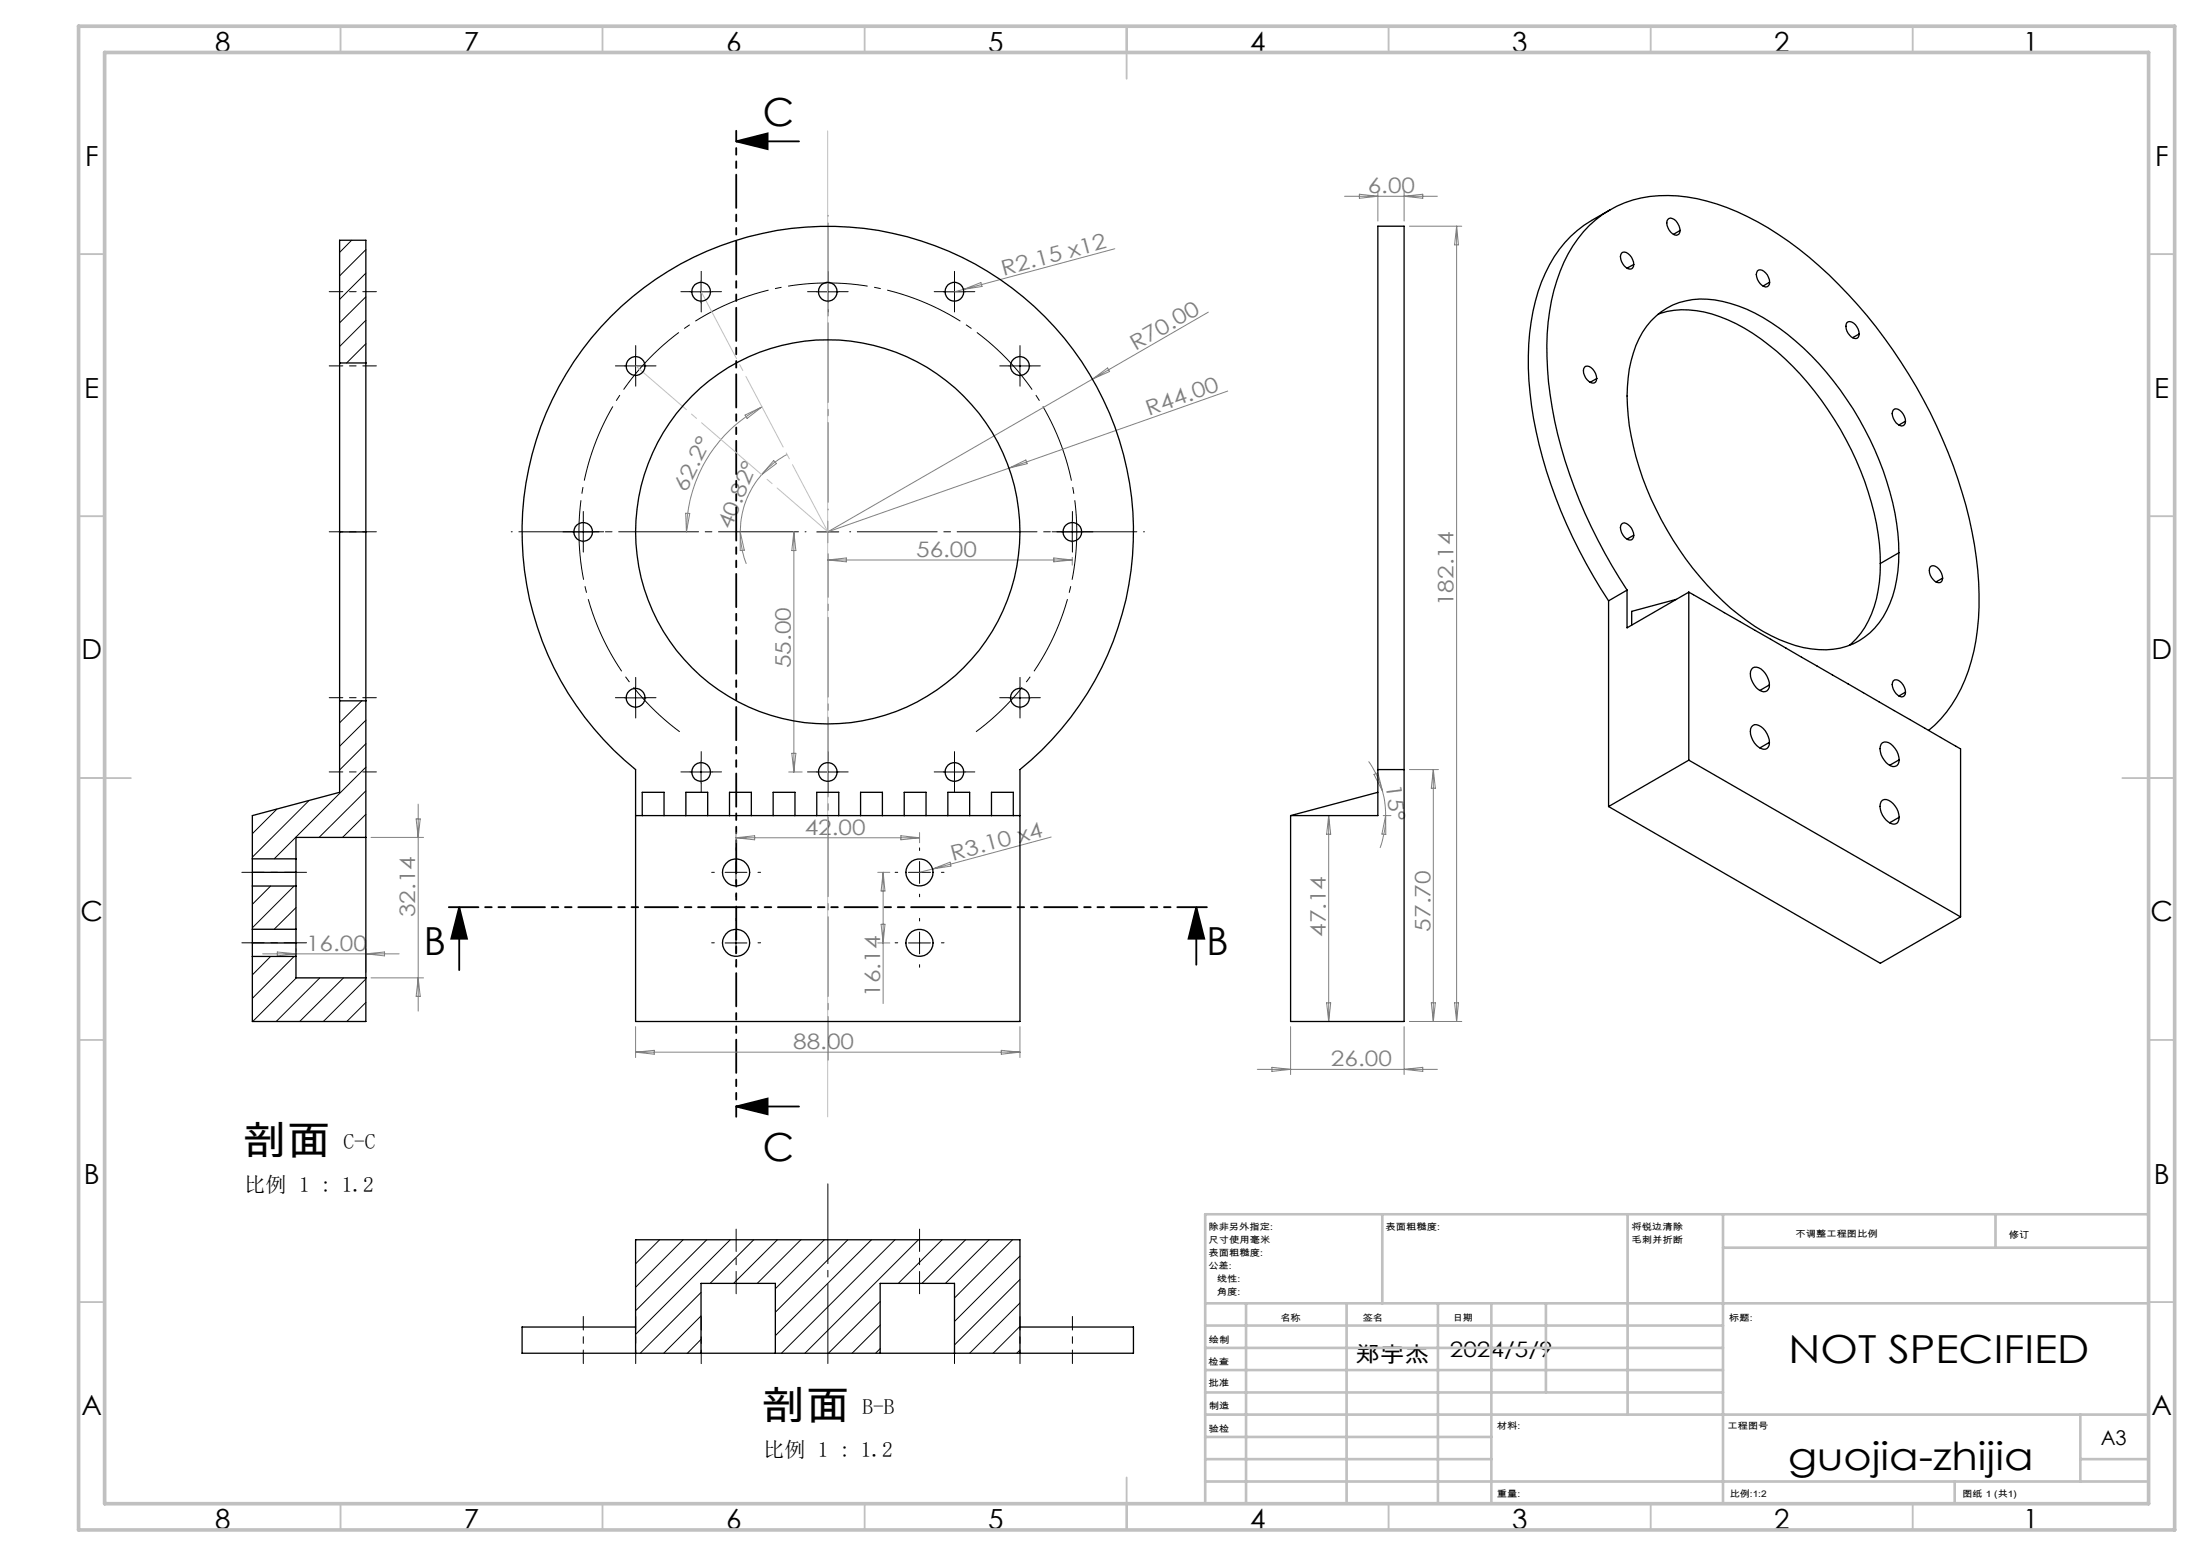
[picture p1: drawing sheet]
<svg xmlns="http://www.w3.org/2000/svg" width="420mm" height="297mm" viewBox="0 0 420 297" stroke-linecap="round" stroke-linejoin="round" font-family="sans-serif">
<path d="M186.2 139.7a47.5 47.5 0 0 0 7-70.1 47.5 47.5 0 0 0-70.4 0 47.5 47.5 0 0 0 6.9 70.1" fill="none" stroke="#000" stroke-width=".19" stroke-dasharray="15.2 1.3 1.3 1.3" stroke-dashoffset="3" stroke-linecap="butt"/>
<path d="M140.5 27l6-1.5v3zM140.5 27h12M87.6 173.2l1.5 6h-3zM87.6 173.2v12M228.3 173.2l1.5 6h-3zM228.3 173.2v10.9M140.5 211.2l6-1.5v3zM140.5 211.2h12" fill="none" stroke="#000" stroke-width=".35"/>
<g fill="none" stroke="#808080" stroke-width=".19">
<path d="M256.6 37.5h17.7M259.4 37.1l3.5 .4-3.5 .3zM262.9 36.5v5.7M267.9 36.5v5.7M267.9 37.5l3.6-.4v.7zM183.4 54.4l.3 .4M183.9 55.2l-1.8 .5M183.9 55.2l3.3-1.3 .2 .8zM212.7 47.5l-28.8 7.7M230.6 59.6l-22.1 12.8M269 43.2h9.9M278 43.2v151.8"/>
<path d="M278 43.2l.3 3.5h-.7zM142.2 79.2l3.2-1.5-2.8 2.2zM145.4 77.7a27 27 0 0 0-14.4 23.8M208.5 72.4l-50.6 29.1 76.4-26.9M208.5 72.4l2.8-2.2 .4 .7zM130.8 98h.8l-.6 3.5zM145.3 90.6a16.8 16.8 0 0 0-4 10.9M147.6 87.9l.6 .6-2.9 2.1zM150.2 86.7a15.7 15.7 0 0 0-4.9 3.9M192.5 89.4l3.3-1.6 .2 .7zM141.3 101.5a18 18 0 0 0 1.1 6.1M141.3 101.5l.7 3.5-.7 .1z"/>
<path d="M151.5 101.5v45.9M151.5 101.5l.4 3.6h-.8zM157.9 106.9h46.7M157.9 106.9l3.6-.4v.7zM201.1 106.5l3.5 .4-3.5 .3zM204.6 106.4v1.5M70.8 159.8h10M79.4 156.3h.8l-.4 3.5zM79.8 153.5v39.5M140.4 158.9v2M140.4 159.9h35.1M140.4 159.9l3.6-.4v.8z"/>
<path d="M150.5 147.4h2.6M151.1 143.8h.8l-.4 3.6zM171.9 159.5l3.6 .4-3.6 .4zM175.5 158.9v2M200.6 159.8l-22.7 6.1M253.5 155.7v39.3M253.5 155.7l.4 3.5h-.7zM261.2 145.3a17.2 17.2 0 0 1 2.6 5.7M262.2 147.8l.7-.3 .9 3.5zM263.8 151a17.6 17.6 0 0 1 .6 4.7M263.9 155.7h1.5M264.4 155.7a17.2 17.2 0 0 1-1.1 6.2"/>
<path d="M264.4 155.7v3.6l-.7-.1zM269 146.9h5.5M273.5 146.9v48.1M273.5 146.9l.4 3.6h-.8zM167.5 166.5h2.3M167.5 180h2.3M168.1 176.4h.8l-.4 3.6zM168.5 166.5v25.1M168.5 166.5l.4 3.6h-.8zM177.9 165.9l-2.4 .6M177.9 165.9l3.4-1.3 .2 .7zM50.1 182.1h26.1"/>
<path d="M52.9 181.7l3.6 .4-3.6 .4zM56.5 181.1v.5M69.8 181.1v4.5M69.8 182.1l3.6-.4v.8zM70.8 186.7h10M79.8 186.7l.4 3.5h-.8zM121.3 196v5.9M194.6 196v5.9M246.3 196v9.1M253.2 191.4h.7l-.4 3.6zM267.9 196v9.1M269 195h9.9"/>
<path d="M273.1 191.4h.8l-.4 3.6zM277.6 191.4h.7l-.3 3.6zM121.3 200.8h73.3M121.3 200.8l3.5-.3v.7zM191.1 200.5l3.5 .3-3.5 .4zM239.9 204.1h34.4M242.7 203.7l3.6 .4-3.6 .4zM267.9 204.1l3.6-.4v.8z"/>
</g>
<path d="M58.5 180h-12.3M58.5 166.5h-12.3M140.5 246.9v-12.3M175.5 246.9v-12.3" fill="none" stroke="#000" stroke-width=".19" stroke-dasharray="15.2 1.3 1.3 1.3" stroke-dashoffset="11"/>
<g fill="none" stroke="#000" stroke-width=".19" stroke-dasharray="15.2 1.3 1.3 1.3">
<path d="M131.7 55.7h-1.8M133.8 53.6v-1.8M133.8 57.8v1.7M135.9 55.7h1.8M155.9 55.7h-1.8M158 53.6v-1.8M158 57.8v1.7M160.1 55.7h1.7M180.1 55.7h-1.8M182.1 53.6v-1.8M182.1 57.8v1.7M184.2 55.7h1.8"/>
<path d="M119.2 69.8h-1.8M121.3 67.8v-1.8M121.3 71.9v1.8M123.4 69.8h1.8M192.6 69.8h-1.8M194.6 67.8v-1.8M194.6 71.9v1.8M196.7 69.8h1.8M111.3 99.4v-1.8M204.6 99.4v-1.8M109.2 101.5h-1.8M111.3 103.6v1.8"/>
<path d="M113.4 101.5h1.8M202.6 101.5h-1.8M204.6 103.6v1.8M206.7 101.5h1.8M119.2 133.2h-1.8M121.3 131.1v-1.8M121.3 135.3v1.7M123.4 133.2h1.8M192.6 133.2h-1.8M194.6 131.1v-1.8M194.6 135.3v1.7M196.7 133.2h1.8"/>
<path d="M131.7 147.3h-1.8M133.8 145.3v-1.8M133.8 149.4v1.8M135.9 147.3h1.8M155.9 147.3h-1.8M158 145.3v-1.8M158 149.4v1.8M160.1 147.3h1.7M180.1 147.3h-1.8M182.1 145.3v-1.8M182.1 149.4v1.8M184.2 147.3h1.8"/>
<path d="M136.3 180h-.5M136.3 166.5h-.5M140.5 175.8v-.5M140.5 162.3v-.5M140.5 170.7v.5M144.6 180h.5M144.6 166.5h.5M171.3 166.5h-.5M171.3 180h-.5M175.5 162.3v-.5M175.5 170.7v.5M175.5 175.8v-.5"/>
<path d="M179.6 166.5h.5M179.6 180h.5M140.5 184.1v.5M175.5 184.1v.5M158 225.9v34.4"/>
</g>
<path d="M62.8 55.7h9M62.8 69.8h9M62.8 101.5h9M62.8 133.2h9M62.8 147.3h9M111.3 251.3v9M121.3 251.3v9M133.8 251.3v9M182.1 251.3v9M194.6 251.3v9M204.6 251.3v9" fill="none" stroke="#000" stroke-width=".19" stroke-dasharray="15.2 1.3 1.3 1.3" stroke-dashoffset="12.6"/>
<path d="M158 97.3v-56.2M153.8 101.5h-56.2M162.1 101.5h56.3" fill="none" stroke="#000" stroke-width=".19" stroke-dasharray="15.2 1.3 1.3 1.3" stroke-dashoffset="-1.5"/>
<path d="M158 105.7v96.7" fill="none" stroke="#000" stroke-width=".19" stroke-dasharray="15.2 1.3 1.3 1.3" stroke-dashoffset="6.9"/>
<g fill="none" stroke="#000" stroke-width=".19">
<path d="M67.1 45.9l-2.3 2.3M69.8 47.7l-5 5M69.8 52.1l-5 5M69.8 56.7l-5 4.9M131.7 55.7h4.2M133.8 53.6v4.2M155.9 55.7h4.2M157.9 53.6v4.2M180 55.7h4.2M182.1 53.6v4.2M69.8 61.1l-5 5M69.8 65.6l-3.7 3.7"/>
<path d="M119.2 69.8h4.2M121.3 67.8v4.1M192.5 69.8h4.2M194.6 67.8v4.1M111.3 99.4v4.2M157.9 99.4v4.2M204.6 99.4v4.2M109.2 101.5h4.2M155.9 101.5h4.2M202.5 101.5h4.2M69 133.8l-4.2 4.2M69.8 137.5l-5 4.9"/>
<path d="M119.2 133.2h4.2M121.3 131.1v4.2M192.5 133.2h4.2M194.6 131.1v4.2M52.8 154.4l-4.6 4.7M59 152.8l-10.8 10.8M69.8 142l-5 5M69.8 146.4l-17.5 17.5M69.8 151l-8.9 8.8M69.8 155.4l-4.4 4.4M131.7 147.4h4.2M133.8 145.3v4.1"/>
<path d="M155.9 147.4h4.2M157.9 145.3v4.1M180 147.4h4.2M182.1 145.3v4.1M51.6 169.1l-3.4 3.5M56.1 169.1l-7.9 8M56.5 173.2l-4.2 4.2M138.4 166.5h4.1M138.4 180h4.1M140.4 164.4v4.2M140.4 177.9v4.2M173.4 166.5h4.2"/>
<path d="M173.4 180h4.2M175.5 164.4v4.2M175.5 177.9v4.2M51.6 182.6l-3.4 3.5M56.1 182.6l-7.9 8M56.6 186.7l-8.4 8.3M61 186.7l-8.3 8.3M65.5 186.7l-8.3 8.3M69.8 186.9l-8.1 8.1M69.8 191.3l-3.6 3.7M121.4 236.6l-.1 .1M125.9 236.6l-4.6 4.6"/>
<path d="M130.4 236.6l-9.1 9.1M134.9 236.6l-13.6 13.6M139.3 236.6l-18 18.1M143.8 236.6l-8.3 8.4M148.3 236.6l-8.3 8.4M152.8 236.6l-8.3 8.4M157.3 236.6l-9.3 9.4M161.8 236.6l-13.8 13.9M166.3 236.6l-18.3 18.3M170.8 236.6l-21.7 21.7M175.3 236.6l-21.7 21.7M179.8 236.6l-8.4 8.4"/>
<path d="M184.3 236.6l-8.4 8.4M188.7 236.6l-8.3 8.4M193.2 236.6l-11.1 11.2M194.6 239.7l-12.5 12.5M133.8 246.7l-11.6 11.6M133.8 251.2l-7.2 7.1M133.8 255.7l-2.6 2.6M168 248.4l-9.9 9.9M168 252.9l-5.4 5.4M168 257.4l-.9 .9M194.6 244.2l-12.5 12.5M194.6 248.7l-9.6 9.6"/>
<path d="M194.6 253.2l-5.1 5.1M194.6 257.7l-.6 .6"/>
</g>
<path d="M230.3 173.2h-144.7" fill="none" stroke="#000" stroke-width=".35" stroke-dasharray="6.3 1.3 1.3 1.3 1.3 1.3" stroke-dashoffset=".7"/>
<path d="M140.5 25v188.2" fill="none" stroke="#000" stroke-width=".35" stroke-dasharray="6.3 1.3 1.3 1.3 1.3 1.3" stroke-dashoffset="4.3"/>
<path d="M121.3 69.8l36.7 31.7" fill="none" stroke="#c0c0c0" stroke-width=".19" stroke-dasharray="15.2 1.3 1.3 1.3" stroke-dashoffset="2.4"/>
<path d="M133.8 55.7l24.2 45.8" fill="none" stroke="#c0c0c0" stroke-width=".19" stroke-dasharray="15.2 1.3 1.3 1.3" stroke-dashoffset=".8"/>
<path d="M157.9 25v188.2" fill="none" stroke="#c0c0c0" stroke-width=".19"/>
<g fill="none" stroke="#c0c0c0" stroke-width=".35">
<path d="M65 5v5M115 5v5M165 5v5M215 5v10M265 5v5M315 5v5M365 5v5M15 48.5h5M410 48.5h5M15 98.5h5M410 98.5h5M15 148.5h10"/>
<path d="M405 148.5h10M15 198.5h5M410 198.5h5M15 248.5h5M410 248.5h5M65 287v5M115 287v5M165 287v5M215 282v10M265 287v5M315 287v5M365 287v5"/>
</g>
<g fill="none" stroke="#c0c0c0" stroke-width=".5">
<path d="M263.8 231.8v17M310.6 231.8v38.2M328.8 231.8v55.2M328.8 238.2h81.2M380.8 231.8v6.4M410 231.8h-180v55.2M230 248.8h180M230 257.3h98.8M230 253h98.8M237.8 248.8v38.2M257 248.8v38.2M274.4 248.8v38.2"/>
<path d="M284.6 248.8v38.2M295 248.8v17M230 265.8h98.8M230 261.5h98.8M230 278.5h54.6M230 274.3h54.6M230 270h180M397 278.5h13M397 270v12.8M230 282.8h180M373 282.8v4.2"/>
</g>
<path d="M15 5h400v287h-400zM20 10h390v277h-390z" fill="none" stroke="#c0c0c0" stroke-width=".7"/>
<g fill="#000">
<path d="M140.5 27l6-1.5v3zM140.5 211.2l6-1.5v3z"/>
<path d="M228.3 173.2l1.5 6h-3zM87.6 173.2l1.5 6h-3z"/>
</g>
<g fill="none" stroke="#000" stroke-width=".25">
<path d="M307.3 40a25.9 25.9 0 0 0-9.7 7.6 33.2 33.2 0 0 0-5.9 18.2 73.4 73.4 0 0 0 6.2 31.7 105.3 105.3 0 0 0 9.1 17.2M309.4 48.3a1.05 1.05 0 0 1 1.6 .4 2.06 2.06 0 0 1 .5 2.4 1.29 1.29 0 0 1-1.8-.7 2.06 2.06 0 0 1-.3-2.1zM311.7 50.5l-1.2 .7M316.4 60a17.7 17.7 0 0 1 13.3 1.1 45.9 45.9 0 0 1 17.9 15.3 58.3 58.3 0 0 1 11 27.5l.2 3.7M318.3 41.9a1.29 1.29 0 0 1 1.8 .7 1.49 1.49 0 0 1 0 2.2 1.78 1.78 0 0 1-1.8-1.3 1.56 1.56 0 0 1 0-1.6zM320.6 44l-1.3 .7M335.4 51.7a1.05 1.05 0 0 1 1.5 .4 2.06 2.06 0 0 1 .6 2.4 1.29 1.29 0 0 1-1.9-.7 2.06 2.06 0 0 1-.2-2.1zM337.7 53.9l-1.3 .7M64.8 69.3v32.2M64.8 69.3h5M64.8 69.3v-23.4h5v23.4M69.8 69.3v32.2"/>
<path d="M116.6 60.4a58.3 58.3 0 0 1 84.7 2 58.3 58.3 0 0 1-6.7 84.5v48.1h-73.3v-48.1a58.3 58.3 0 0 1-4.7-86.5zM302.4 70.1a1.29 1.29 0 0 1 1.8 .8 1.52 1.52 0 0 1 0 2.2 2.04 2.04 0 0 1-2-1.9v-.8zM304.7 72.2l-1.3 .8M315.1 61.2a13.2 13.2 0 0 1 12.1-3.9 30.8 30.8 0 0 1 15.4 7.8 59.7 59.7 0 0 1 19.6 36.7 25.9 25.9 0 0 1-2.8 15.9 13 13 0 0 1-13.8 6.2 28.9 28.9 0 0 1-13.8-6.6 60 60 0 0 1-20.9-36.1 28.8 28.8 0 0 1 1.9-16.6l.6-1.2zM352.4 61.6a1.32 1.32 0 0 1 1.9 .8 1.52 1.52 0 0 1 0 2.2 1.99 1.99 0 0 1-2-1.9v-.8zM354.8 63.7l-1.3 .7M361.3 78.3a1 1 0 0 1 1.6 .3 2.07 2.07 0 0 1 .5 2.5 1.29 1.29 0 0 1-1.9-.8 2.01 2.01 0 0 1-.2-2zM363.6 80.4l-1.3 .7M64.8 101.5v32.3M64.8 101.5h5M69.8 101.5v32.3M307 114.7v39.2"/>
<path d="M309.4 100a.82 .82 0 0 1 1.3 .1 2.39 2.39 0 0 1 .8 2.8 1.29 1.29 0 0 1-1.8-.8 2.06 2.06 0 0 1-.3-2.1zM310.5 112.6a91.7 91.7 0 0 1-15-39.7 47.4 47.4 0 0 1 1.6-19.3 23 23 0 0 1 11.5-14.3 24.7 24.7 0 0 1 17.1-.9 56 56 0 0 1 23.3 14.1 96.2 96.2 0 0 1 27.8 51.5 50.6 50.6 0 0 1-1.2 24.1 24.6 24.6 0 0 1-7.6 11.3M310.5 112.6v7.2l11.8-6.8M310.5 112.6l-3.5 2.1M311.7 102.2l-1.2 .7M319.9 114.4l-8.5 2.3v2.6M322.3 113l51.8 29.9v32.1M322.3 113v32.1M358.8 107.6a21 21 0 0 1-4.6 14.3l-1.3 1.3M362.3 105.5l-3.5 2.1M368.3 108.2a1.32 1.32 0 0 1 1.9 .8 1.52 1.52 0 0 1 0 2.2 1.99 1.99 0 0 1-2-1.9v-.8zM370.7 110.3l-1.3 .8"/>
<path d="M64.8 133.8v17.4l-16.6 4.5v8.2M64.8 133.8h5M69.8 133.8v61.2h-21.6v-12.4M334.2 138.7a.96 .96 0 0 1 1.4-.2 3.6 3.6 0 0 1 1.8 4.1 .96 .96 0 0 1-1.3 .3 3.6 3.6 0 0 1-1.9-4.2zM334.5 127.5a1.94 1.94 0 0 1 2.4 1 2.96 2.96 0 0 1 .5 3.1 1.16 1.16 0 0 1-1.8 .1 3.5 3.5 0 0 1-1.4-3.9zM337.6 130.7l-1.8 1.1M361.3 130a1.31 1.31 0 0 1 1.9 .8 1.57 1.57 0 0 1 0 2.2 1.99 1.99 0 0 1-2.1-1.9v-.4zM363.6 132.1l-1.3 .8M69.8 159.8h-13.3v4.1M121.3 155.7h73.3M122.6 155.7v-4.5h4.1v4.5M130.9 155.7v-4.5h4.1v4.5"/>
<path d="M139.2 155.7v-4.5h4.2v4.5M147.5 155.7v-4.5h4.2v4.5M155.9 155.7v-4.5h4.2v4.5M164.2 155.7v-4.5h4.2v4.5M172.5 155.7v-4.5h4.2v4.5M180.9 155.7v-4.5h4.1v4.5M189.2 155.7v-4.5h4.2v4.5M262.9 146.9v-103.7h5v103.7M262.9 146.9v8.8h-16.6M262.9 146.9h5M262.9 151.2l-16.6 4.5M267.9 146.9v48.1h-21.6v-39.3"/>
<path d="M307 153.9l51.8 30 15.3-8.9M322.3 145.1l51.8 29.9M322.3 145.1l-15.3 8.8M337.6 141.7l-1.8 1.1M359.2 141.8a1.91 1.91 0 0 1 2.4 1 3.1 3.1 0 0 1 .6 3.1 1.18 1.18 0 0 1-1.8 0 3.5 3.5 0 0 1-1.4-3.8zM359.2 152.7a2.01 2.01 0 0 1 2.4 1.1 2.8 2.8 0 0 1 .3 3.4 2.01 2.01 0 0 1-2.3-1.1 2.8 2.8 0 0 1-.4-3.4zM362.4 156l-1.8 1.1M362.4 145l-1.8 1.1M48.2 177.4v2.6M48.2 180v2.6M48.2 166.5v2.6M48.2 163.9v2.6"/>
<path d="M48.2 169.1v8.3M48.2 163.9h8.3M48.2 180h8.3M48.2 177.4h8.3M48.2 166.5h8.3M48.2 169.1h8.3M56.5 177.4v2.6M56.5 180v2.6M56.5 166.5v2.6M56.5 163.9v2.6M56.5 169.1v8.3M48.2 182.6h8.3"/>
<path d="M56.5 182.6v4.1h13.3M121.3 253.3h-21.7v5h21.7M121.3 258.3v-21.7h73.3v21.7M121.3 258.3h73.3M133.8 258.3v-13.3h14.2v13.3M168 258.3v-13.3h14.1v13.3M194.6 253.3h21.7v5h-21.7"/>
<circle cx="133.8" cy="55.7" r="1.8"/>
<circle cx="158" cy="55.7" r="1.8"/>
<circle cx="182.1" cy="55.7" r="1.8"/>
<circle cx="121.3" cy="69.9" r="1.8"/>
<circle cx="194.6" cy="69.9" r="1.8"/>
<circle cx="111.3" cy="101.5" r="1.79"/>
<circle cx="158" cy="101.5" r="36.7"/>
<circle cx="204.6" cy="101.5" r="1.78"/>
<circle cx="121.3" cy="133.2" r="1.8"/>
<circle cx="194.6" cy="133.2" r="1.8"/>
<circle cx="133.8" cy="147.4" r="1.79"/>
<circle cx="158" cy="147.4" r="1.79"/>
<circle cx="182.1" cy="147.4" r="1.79"/>
<circle cx="140.5" cy="180" r="2.59"/>
<circle cx="140.5" cy="166.5" r="2.59"/>
<circle cx="175.5" cy="166.5" r="2.59"/>
<circle cx="175.5" cy="180" r="2.59"/>
</g>
<g font-size="7.4">
<text x="145.6" y="24">C</text>
<text x="80.9" y="182.2">B</text>
<text x="230.2" y="182.2">B</text>
<text x="46.3" y="220.2">剖面</text>
<text x="145.6" y="221.6">C</text>
<text x="341.3" y="260.1">NOT SPECIFIED</text>
<text x="145.3" y="270.8">剖面</text>
<text x="341.2" y="280.5">guojia-zhijia</text>
</g>
<g font-size="5.3">
<text x="41" y="9.9">8</text>
<text x="88.5" y="9.9">7</text>
<text x="138.5" y="9.9">6</text>
<text x="188.5" y="9.9">5</text>
<text x="238.5" y="9.9">4</text>
<text x="288.5" y="9.9">3</text>
<text x="338.5" y="9.9">2</text>
<text x="386" y="9.9">1</text>
<text x="16.2" y="31.7">F</text>
<text x="411.2" y="31.7">F</text>
<text x="16.1" y="75.9">E</text>
<text x="411.1" y="75.9">E</text>
<text x="15.5" y="125.9">D</text>
<text x="410.5" y="125.9">D</text>
<text x="15.4" y="175.9">C</text>
<text x="410.4" y="175.9">C</text>
<text x="16" y="225.9">B</text>
<text x="411" y="225.9">B</text>
<text x="15.5" y="270.2">A</text>
<text x="410.5" y="270.2">A</text>
<text x="41" y="291.9">8</text>
<text x="88.5" y="291.9">7</text>
<text x="138.5" y="291.9">6</text>
<text x="188.5" y="291.9">5</text>
<text x="238.5" y="291.9">4</text>
<text x="288.5" y="291.9">3</text>
<text x="338.5" y="291.9">2</text>
<text x="386" y="291.9">1</text>
</g>
<g font-size="4.1" fill="#808080">
<text x="261" y="36.9">6.00</text>
<text x="191.5" y="52.6" transform="rotate(-15 191.5 52.6)">R2.15 x12</text>
<text x="216.7" y="67" transform="rotate(-30 216.7 67)">R70.00</text>
<text x="219.2" y="79.3" transform="rotate(-19 219.2 79.3)">R44.00</text>
<text x="130.9" y="94" transform="rotate(-63 130.9 94)">62.2°</text>
<text x="139.4" y="101.2" transform="rotate(-68 139.4 101.2)">40.82°</text>
<text x="174.8" y="106.3">56.00</text>
<text x="277.4" y="115.7" transform="rotate(-90 277.4 115.7)">182.14</text>
<text x="150.9" y="127.6" transform="rotate(-90 150.9 127.6)">55.00</text>
<text x="264.4" y="149.9" transform="rotate(83 264.4 149.9)">15°</text>
<text x="153.6" y="159.3">42.00</text>
<text x="181.8" y="164.3" transform="rotate(-15 181.8 164.3)">R3.10 x4</text>
<text x="79.2" y="175.1" transform="rotate(-90 79.2 175.1)">32.14</text>
<text x="253" y="178.8" transform="rotate(-90 253 178.8)">47.14</text>
<text x="273" y="177.8" transform="rotate(-90 273 177.8)">57.70</text>
<text x="58.4" y="181.5">16.00</text>
<text x="168" y="190.2" transform="rotate(-90 168 190.2)">16.14</text>
<text x="151.4" y="200.3">88.00</text>
<text x="254" y="203.5">26.00</text>
</g>
<g font-size="4.1">
<text x="65.6" y="219.4">C-C</text>
<text x="46.6" y="227.6">比例 1 : 1.2</text>
<text x="258.7" y="260.1">郑宇杰</text>
<text x="276.7" y="259">2024/5/9</text>
<text x="164.6" y="270">B-B</text>
<text x="145.6" y="278.2">比例 1 : 1.2</text>
</g>
<text font-size="3.9" x="400.9" y="275.8">A3</text>
<g font-size="1.7">
<text x="230.6" y="234.8">除非另外指定:</text>
<text x="230.6" y="237.3">尺寸使用毫米</text>
<text x="230.6" y="239.8">表面粗糙度:</text>
<text x="264.4" y="234.8">表面粗糙度:</text>
<text x="311.3" y="234.7">将锐边清除</text>
<text x="311.3" y="237.2">毛刺并折断</text>
<text x="342.6" y="236.2">不调整工程图比例</text>
<text x="383.3" y="236.4">修订</text>
<text x="230.6" y="242.3">公差:</text>
<text x="232.2" y="244.8">线性:</text>
<text x="232.2" y="247.3">角度:</text>
<text x="230.7" y="256.3">绘制</text>
<text x="244.3" y="252.2">名称</text>
<text x="260" y="252.1">签名</text>
<text x="277.2" y="252.1">日期</text>
<text x="330" y="252.1">标题:</text>
<text x="230.6" y="260.5">检查</text>
<text x="230.6" y="264.5">批准</text>
<text x="230.7" y="269">制造</text>
<text x="230.7" y="273.3">验检</text>
<text x="285.6" y="272.7">材料:</text>
<text x="329.6" y="272.7">工程图号</text>
<text x="285.6" y="285.7">重量:</text>
<text x="330.1" y="285.8">比例:1:2</text>
<text x="374.5" y="285.8">图纸 1 (共1)</text>
</g>
</svg>
